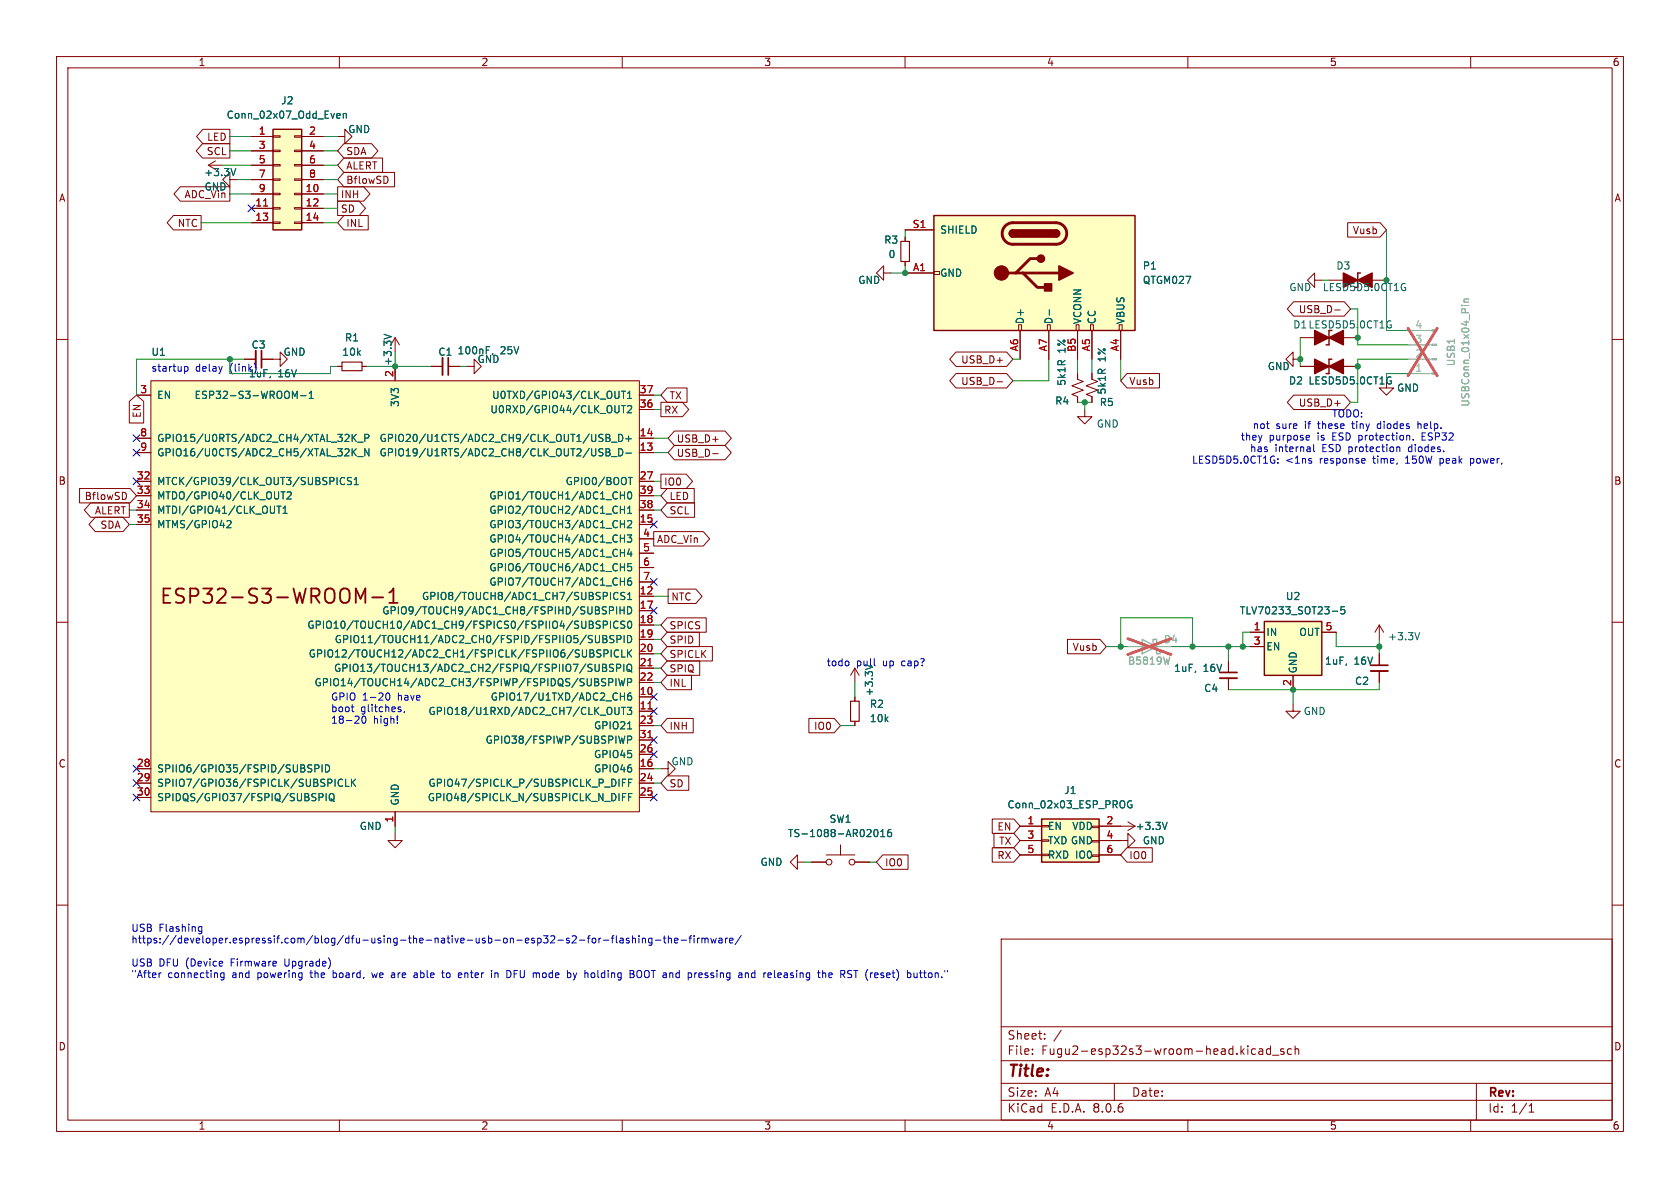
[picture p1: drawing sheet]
<svg xmlns="http://www.w3.org/2000/svg" width="297mm" height="210mm" viewBox="0 0 297 210" stroke-linecap="round" stroke-linejoin="round" font-family="sans-serif">
<g fill="none" stroke="#840000" stroke-width=".18">
<path d="M10 10h277v190h-277zM12 12h273v186h-273zM60 10v2M110 10v2M160 10v2M210 10v2M260 10v2M10 60h2M69.8 59.7l.8 1.3M285 60h2M59.7 64.8h.8M64 64.8h.8"/>
<path d="M190.5 66v1.1l1 .3-2 .8 2 .8-2 .7 1 .4v1M191.8 72.4v1.3h1.2l-1.2 1.2-1.3-1.2h1.3M10 110h2M151.1 118.1v2.6M151.1 118.1l.8 1.3M151.1 118.1l-.7 1.3M285 110h2M116.8 135.9h1.3v-1.3l1.3 1.3-1.3 1.3v-1.3M151.1 123.2v.8M151.1 127.5v.8M10 160h2M141 152.4v-1.3l-1.3 1.3 1.3 1.3v-1.3h1.2"/>
<path d="M143.5 152.4h2.5M146 151.1h5.1M148.6 149.4v1.7M151.1 152.4h2.6M285 160h2M177 166h108v32h-108zM60 198v2M110 198v2M160 198v2M177 194.5h108M177 191.5h108M177 187.5h108"/>
<path d="M177 181.5h108M182.5 186.3v.1M182.5 185.5v.1M184.7 183.6v.1M184.7 182.8v.1M187.6 182.1l-1.3 2M197 191.5v3M210 198v2M221.3 186.3l.2 .1 .5-.1M222 185.5l-.5-.1-.2 .1M222.6 185.5h.6v.9M223.2 185.8h-.5a.29 .29 0 0 0-.2 .3 .29 .29 0 0 0 .2 .3l.5-.1"/>
<path d="M224.6 185.5l-.4-.1-.3 .3v.4l.1 .2h.6M224.6 184.9v1.5M225 186.5h1.1M227 185.5l-.4-.1-.2 .2 .1 .2 .5 .2v.3h-.6M228.3 185.5l-.4-.1-.3 .3v.4l.1 .2h.6M229 185.5l.2-.1 .3 .1 .1 .9M229 184.9v1.5M260 198v2M261 191.5v6.5M270.3 196.6h.9M270.3 195.5l.4-.4v1.5"/>
<circle cx="146.6" cy="152.4" r=".51"/>
<circle cx="150.6" cy="152.4" r=".51"/>
</g>
<path d="M67.9 59.1l1.3 .4M154.5 147.1l.1-.3 .2-.2a.68 .68 0 0 1 .4 .7 .68 .68 0 0 1-.4 .6l-.2-.1-.1-.4M155.7 147.9h.7M155.7 147l.4-.4v1.3M157.5 146.6l-.4 .1a.86 .86 0 0 0 0 1.2l.5-.1v-.4l-.2-.3-.4 .1-.1 .2" fill="none" stroke="#006464" stroke-width=".18"/>
<path d="M60.5 64h3.5v1.5h-3.5zM150.4 124h1.5v3.5h-1.5z" fill="none" stroke="#840000" stroke-width=".2"/>
<path d="M165.1 38.1h35.6v20.3h-35.6z" fill="#ffffc2"/>
<g fill="none" stroke="#840000" stroke-width=".18">
<path d="M156.2 48.3v-1.3l-1.3 1.3 1.3 1.2v-1.2h1.3M160 48.3h5.1M160 40.6h5.1M160 41.9v.8M160 46.2v.8M165.1 48h1v.5h-1zM180.1 57.4h.5v1h-.5zM180.3 58.4v5.1M185.2 57.4h.5v1h-.5zM185.4 58.4v5.1M190.2 57.4h.6v1h-.6zM190.5 58.4v5.1"/>
<path d="M192.8 57.4h.5v1h-.5zM193 58.4v5.1M197.9 57.4h.5v1h-.5zM198.1 58.4v5.1M243.8 110.5l.8 1.3M243.8 110.5v2.5M243.8 110.5l-.7 1.3"/>
</g>
<path d="M165.1 38.1h35.6v20.3h-35.6zM179.1 40.6a.64 .64 0 0 0-.7 .7 .64 .64 0 0 0 .7 .6M186.7 40.6a.63 .63 0 0 1 .6 .7 .63 .63 0 0 1-.6 .6" fill="none" stroke="#840000" stroke-width=".25"/>
<path d="M177.7 39.9l.6-.3 .6-.2h7.8a1.9 1.9 0 0 1 1.9 1.9 1.9 1.9 0 0 1-1.9 1.9h-7.6a1.91 1.91 0 0 1-1.8-1.2 1.91 1.91 0 0 1 .4-2.1zM177 48.3h10.2M180.8 48.3l2.6 2.5h1.3M183.4 45.7h-1.3l-2.5 2.6" fill="none" stroke="#840000" stroke-width=".51"/>
<g fill="#840000" stroke="#840000" stroke-width=".25">
<path d="M178.6 40.8l.5-.2v1.3a.64 .64 0 0 1-.6-.4 .64 .64 0 0 1 .1-.7z"/>
<path d="M179.1 40.6h7.6v1.3h-7.6z"/>
<path d="M186.7 40.6a.63 .63 0 0 1 .6 .7 .63 .63 0 0 1-.6 .6z"/>
<path d="M187.2 47l2.5 1.3-2.5 1.2z"/>
<path d="M184.7 50.2h1.2v1.2h-1.2z"/>
<circle cx="184" cy="45.7" r=".63"/>
</g>
<circle cx="177" cy="48.3" r="1.27" fill="#840000" stroke="#840000" stroke-width=".18"/>
<path d="M185.5 54.8v.9M251 111.8l-.4 1.3" fill="none" stroke="#006464" stroke-width=".18"/>
<path d="M159.3 42.7h1.5v3.5h-1.5z" fill="none" stroke="#840000" stroke-width=".2"/>
<path d="M223.5 109.9h10.2v9.5h-10.2z" fill="#ffffc2"/>
<path d="M223.5 109.9h10.2v9.5h-10.2z" fill="none" stroke="#840000" stroke-width=".25"/>
<path d="M43.2 63.5h2M46.2 63.5h2.1M221 111.8h2.5M221 114.3h2.5M228.6 119.4v2.5M233.7 111.8h2.5M198.1 146.1h2.6M199.4 145.3l1.3 .8M200.7 146.1l-1.3 .7" fill="none" stroke="#840000" stroke-width=".18"/>
<path d="M235.5 108h1M237.7 107.3h-.6l-.1 .6 .2-.2 .4 .1 .2 .2-.1 .4-.2 .1-.5-.1M206.3 145.4l-.4 1.2" fill="none" stroke="#006464" stroke-width=".18"/>
<path d="M45.2 62v3" fill="none" stroke="#840000" stroke-width=".33"/>
<path d="M46.2 62v3" fill="none" stroke="#840000" stroke-width=".3"/>
<path d="M184.1 144.8h10.2v7.6h-10.2z" fill="#ffffc2"/>
<g fill="none" stroke="#840000" stroke-width=".18">
<path d="M40.6 31.8v-1.3l-1.2 1.3 1.2 1.2v-1.2h1.3M48.3 63.5h1.2v-1.3l1.3 1.3-1.3 1.3v-1.3M217.2 116.8v2.1M217.2 119.9v2M243.8 115.6v2M243.8 118.6v2.1M228.6 124.5v1.2h1.3l-1.3 1.3-1.3-1.3h1.3M180.3 146.1h3.8M180.3 148.6h3.8M180.3 151.1h3.8M184.1 151h1.3v.3h-1.3zM184.1 148.5h1.3v.2h-1.3z"/>
<path d="M184.1 145.9h1.3v.3h-1.3zM193 151.1h1.3v.3h-1.3zM193 148.6h1.3v.2h-1.3zM193 146.1h1.3v.2h-1.3zM194.3 148.6h5.1v-1.3l1.3 1.3-1.3 1.3v-1.3M194.3 146.1h3.8M194.3 151.1h3.8"/>
</g>
<path d="M184.1 144.8h10.2v7.6h-10.2z" fill="none" stroke="#840000" stroke-width=".25"/>
<path d="M200.1 141.6a.59 .59 0 0 0-.8 .6 .59 .59 0 0 0 .8 .6v-.5h-.2" fill="none" stroke="#006464" stroke-width=".18"/>
<path d="M199.4 114.3h7.6" fill="none" stroke="#a1a1a1" stroke-width=".18"/>
<path d="M201.9 113l2.6 1.3-2.6 1.3zM203.8 113.7v-.7h.7v2.6h.6v-.7" fill="none" stroke="#a1a1a1" stroke-width=".25"/>
<path d="M206.8 116.1l-.3 1.3" fill="none" stroke="#989898" stroke-width=".18"/>
<path d="M199.4 112.9l7.6 2.8M207 112.9l-7.6 2.8" fill="none" stroke="#e65255" stroke-width=".46"/>
<path d="M215.6 119.9h3.1M242.3 118.6h3.1" fill="none" stroke="#840000" stroke-width=".33"/>
<path d="M215.6 118.9h3.1M242.3 117.6h3.1" fill="none" stroke="#840000" stroke-width=".3"/>
<path d="M48.3 22.9h5v17.7h-5z" fill="#ffffc2"/>
<g fill="none" stroke="#840000" stroke-width=".18">
<path d="M36.8 29.2h2.6M36.8 29.2l1.3 .8M38.1 28.4l-1.3 .8M44.4 24.1h3.9M44.4 34.3h3.9M44.4 36.8h3.9M44.4 39.4h3.9M44.4 26.7h3.9M44.4 29.2h3.9M44.4 31.8h3.9M48.3 39.2h1.2v.3h-1.2zM48.3 36.7h1.2v.3h-1.2z"/>
<path d="M48.3 34.2h1.2v.2h-1.2zM48.3 31.6h1.2v.3h-1.2zM48.3 29.1h1.2v.2h-1.2zM48.3 26.5h1.2v.3h-1.2zM48.3 24h1.2v.3h-1.2zM52.1 39.2h1.2v.3h-1.2zM52.1 36.7h1.2v.3h-1.2zM52.1 34.2h1.2v.2h-1.2zM52.1 31.6h1.2v.3h-1.2zM52.1 29.1h1.2v.2h-1.2zM52.1 26.5h1.2v.3h-1.2zM52.1 24h1.2v.3h-1.2z"/>
<path d="M53.3 24.1h3.8M53.3 34.3h3.8M53.3 36.8h3.8M53.3 39.4h3.8M53.3 26.7h3.8M53.3 29.2h3.8M53.3 31.8h3.8M59.7 24.1h1.3v-1.2l1.2 1.2-1.2 1.3v-1.3M229.9 59.7h2.5M233.7 59.7h2.5M237.5 59.7h2.5M76.2 64.8h2"/>
<path d="M79.2 64.8h2.1M82.5 64.8h1.3v-1.3l1.3 1.3-1.3 1.2v-1.2M229.9 64.8h2.5M233.7 64.8h2.5M237.5 64.8h2.5M69.8 147.3v1.3h1.3l-1.3 1.3-1.2-1.3h1.2"/>
</g>
<path d="M48.3 22.9h5v17.7h-5zM234.9 58.4v2.6h-.5M235.5 63.5h-.6v2.5h-.5" fill="none" stroke="#840000" stroke-width=".25"/>
<path d="M46.6 36.4h.7" fill="none" stroke="#a90000" stroke-width=".18"/>
<path d="M41.7 29.8l-.4 1.3M59.7 20.1h.4v.3l-.6 .1M60.1 20.8l-.4 .1M60.7 20.2l.2-.1h.3v.8M60.7 20.1v.8M245.6 56.7l.3 .1M245.7 57.4h.3v.5l-.3 .1M245.6 66.6l.3 .1M245.7 67.3h.3v.5l-.3 .1" fill="none" stroke="#006464" stroke-width=".18"/>
<g fill="#840000" stroke="#840000" stroke-width=".25">
<path d="M234.9 64.8l2.6-1.3v2.5z"/>
<path d="M232.4 63.5l2.5 1.3-2.5 1.2z"/>
<path d="M234.9 59.7l2.6-1.3v2.6z"/>
<path d="M232.4 58.4l2.5 1.3-2.5 1.3z"/>
</g>
<path d="M78.2 63.2v3.1" fill="none" stroke="#840000" stroke-width=".33"/>
<path d="M79.2 63.2v3.1" fill="none" stroke="#840000" stroke-width=".3"/>
<path d="M26.7 67.3h86.3v76.2h-86.3z" fill="#ffffc2"/>
<g fill="none" stroke="#840000" stroke-width=".18">
<path d="M30.7 38.1h4.9v2.5h-4.9l-1.2-1.2zM31.9 33h8.7v2.6h-8.7l-1.1-1.3zM35.8 25.4h4.8v2.5h-4.8l-1.1-1.2zM35.9 22.9h4.7v2.5h-4.7l-1.2-1.3zM44.4 24.1h3.9M44.4 34.3h3.9M44.4 36.8h3.9M44.4 39.4h3.9M44.4 26.7h3.9M44.4 29.2h3.9M44.4 31.8h3.9M53.3 24.1h3.8"/>
<path d="M53.3 34.3h3.8M53.3 36.8h3.8M53.3 39.4h3.8M53.3 26.7h3.8M53.3 29.2h3.8M53.3 31.8h3.8M59.7 35.6h3.8l1.1 1.2-1.1 1.3h-3.8zM59.7 33h4.6l1.1 1.3-1.1 1.3h-4.6zM60.8 38.1h4.3v2.5h-4.3l-1.1-1.2zM60.8 25.4h4.9l1.1 1.3-1.1 1.2h-4.9l-1.1-1.2zM60.8 30.5h9v2.5h-9l-1.1-1.2zM60.8 27.9h6.8v2.6h-6.8l-1.1-1.3z"/>
<path d="M68.4 31.2l.2 .5-.2 .7M238.2 39.4h5.8l1.1 1.2-1.1 1.3h-5.8zM160 41.9v.8M160 46.2v.8M160 48.3h5.1M160 40.6h5.1M180.3 58.4v5.1M185.4 58.4v5.1M190.5 58.4v5.1M193 58.4v5.1M198.1 58.4v5.1M228.7 53.3h8.9l1.2 1.3-1.2 1.3h-8.9l-1.1-1.3z"/>
<path d="M232.4 49.5v-1.2l-1.3 1.2 1.3 1.3v-1.3h1.3M234.9 49.5h2.6M236 54.8h.9M238.8 49.5h2.5M242.6 49.5h2.5M22.9 71l1.2-1.1 1.3 1.1v3.8h-2.5zM24.1 77.5h2.6M24.1 69.9h2.6M26.7 67.3h86.3v76.2h-86.3zM43.2 63.5h2M46.2 63.5h2.1M59.7 64.8h.8"/>
<path d="M64 64.8h.8M69.8 64.8v2.5M76.2 64.8h2M79.2 64.8h2.1M113 77.5h2.6M113 69.9h2.6M113 72.4h2.6M116.8 71.1h3.9l1.1 1.3-1.1 1.3h-3.9zM118 68.6h3.5v2.5h-3.5l-1.2-1.2zM119.2 78.7h9l1.1 1.3-1.1 1.3h-9l-1.1-1.3zM119.2 76.2h9l1.1 1.3-1.1 1.2h-9l-1.1-1.2zM169 66h9l1.1 1.3-1.1 1.3h-9l-1.1-1.3z"/>
<path d="M169 62.2h9l1.1 1.3-1.1 1.3h-9l-1.1-1.3zM176.3 67.5h.9M190.5 66v1.1M190.5 70.1v1M193 66v1.1l1.1 .3-2.1 .8 2.1 .8-2.1 .7 1 .4v1M199.2 66h5.8v2.6h-5.8l-1.1-1.3zM228.6 63.5v-1.3l-1.3 1.3 1.3 1.3v-1.3h1.3M228.7 69.8h8.9l1.2 1.3-1.2 1.3h-8.9l-1.1-1.3zM229.9 64.8h2.5M237.5 64.8h2.5M245.1 67.3v1.3h1.3l-1.3 1.3-1.3-1.3h1.3M14.1 86.4h8.9l1.1 1.2-1.1 1.3h-8.9z"/>
<path d="M16 88.9h6.9v2.5h-6.9l-1.1-1.2zM16.8 91.4h4.9l1.2 1.3-1.2 1.3h-4.9l-1.1-1.3zM22.1 87.1l.3 .5-.3 .6M24.1 80h2.6M24.1 92.7h2.6M24.1 85.1h2.6M24.1 87.6h2.6M24.1 90.2h2.6M113 80h2.6M113 92.7h2.6M113 85.1h2.6M113 87.6h2.6"/>
<path d="M113 90.2h2.6M113 95.3h2.6M113 97.8h2.6M115.6 94h8.7l1.2 1.3-1.2 1.2h-8.7zM116.8 83.8h4.5l1.1 1.3-1.1 1.3h-4.5zM118 86.4h4.7v2.5h-4.7l-1.2-1.3zM118 88.9h4.8v2.5h-4.8l-1.2-1.2zM126 80.2h1M113 105.4h2.6M113 108h2.6M113 110.5h2.6M113 113h2.6"/>
<path d="M113 115.6h2.6M113 118.1h2.6M113 100.3h2.6M113 102.9h2.6M118 111.8h5.6v2.5h-5.6l-1.2-1.3zM118 116.8h5.7v2.6h-5.7l-1.2-1.3zM118 109.2h6.8v2.6h-6.8l-1.2-1.3zM118 114.3h7.9v2.5h-7.9l-1.2-1.2zM118 119.4h4.2v2.5h-4.2l-1.2-1.2zM118.1 104.1h4.9l1.1 1.3-1.1 1.3h-4.9zM188.7 113h5.8l1.1 1.3-1.1 1.3h-5.8zM217.2 116.8v2.1"/>
<path d="M217.2 119.9v2M221 111.8h2.5M221 114.3h2.5M228.6 119.4v2.5M233.7 111.8h2.5M243.8 115.6v2M243.8 118.6v2.1M24.1 135.9h2.6M24.1 138.4h2.6M113 123.2h2.6M113 125.7h2.6M113 135.9h2.6"/>
<path d="M113 120.7h2.6M113 128.3h2.6M113 138.4h2.6M113 133.4h2.6M113 130.8h2.6M118 137.2h3.8v2.5h-3.8l-1.2-1.3zM118 127h4.6v2.5h-4.6l-1.2-1.2zM143 127h4.5l1.1 1.3-1.1 1.2h-4.5zM151.1 123.2v.8M151.1 127.5v.8M24.1 141h2.6M69.8 143.5v2.6"/>
<path d="M113 141h2.6M143.5 152.4h2.5M151.1 152.4h2.6M156.1 151.1h4.4v2.6h-4.4l-1.2-1.3zM175.4 144.8h3.8l1.1 1.3-1.1 1.2h-3.8zM175.4 149.9h3.8l1.1 1.2-1.1 1.3h-3.8zM175.7 147.3h3.5l1.1 1.3-1.1 1.3h-3.5zM180.3 146.1h3.8M180.3 148.6h3.8M180.3 151.1h3.8M194.3 146.1h3.8M194.3 148.6h3.8"/>
<path d="M194.3 151.1h3.8M199.2 149.9h4.5v2.5h-4.5l-1.1-1.3z"/>
</g>
<path d="M63.7 105.8l.9-1.8v2.6M65.8 105.6h1.9M68.8 106.6h1.5M68.8 104.8l.7-.8v2.6" fill="none" stroke="#840000" stroke-width=".32"/>
<g fill="none" stroke="#006464" stroke-width=".18">
<path d="M41.7 29.8l-.4 1.3M59.7 20.1h.4v.3l-.6 .1M60.1 20.8l-.4 .1M60.7 20.2l.2-.1h.3v.8M60.7 20.1v.8M67.9 59.1l1.3 .4M185.5 54.8v.9M248.1 50.1l.3 .1M248.3 50.8h.2v.5l-.2 .1M52.1 70.1l.4-.9v1.2M53.1 69.9h1M54.7 70.4h.7"/>
<path d="M54.7 69.5l.3-.3v1.2M62.3 76.8v1.2M62.3 79.3v1.3M62.4 77.3l.6 .7M62.4 79.9l.6 .7M63 76.8l-.7 .7M63 79.3l-.7 .7M63.2 78.2h1M64.5 77.4h.6l.1-.2v-.3l-.7-.1v1.2M65.2 79.3v1.3l-.7-1.3v1.3M106.4 79.3l.2 .1M107.1 76.8h.5l.2 .2-.2 .4 .2 .1 .1 .3-.3 .2h-.5z"/>
<path d="M107.1 79.3h.5l.2 .3-.2 .3 .2 .1 .1 .3-.3 .3h-.5zM107.1 79.9h.5M107.1 77.4h.5M108.1 78.2h1M109.4 79.3a.64 .64 0 0 1 .7 .7 .64 .64 0 0 1-.7 .6zM109.4 76.8a.64 .64 0 0 1 .7 .6 .64 .64 0 0 1-.7 .6zM109.9 71.7h.7M109.9 69.2h.7M110.2 69.2v1.2M110.2 71.7v1.3M110.6 77.6h1M110.9 71.8l.5-.1 .3 .4-.8 .9h.8"/>
<path d="M110.9 69.5l.4-.3v1.2M110.9 70.4h.8M111.1 77.1v.9M245.6 66.6l.3 .1M245.7 67.3h.3v.5l-.3 .1M40.3 92l.4 .1 .1 .3-.7 .9h.7M49 89.5h.7M49.3 89.5v1.2M49.7 86.9h.7M50 86.9v1.3M50 90.7h.8M50 89.8l.4-.3v1.2"/>
<path d="M50.8 87.1l.5-.2 .2 .4-.8 .9h.8M60.9 84.5a.6 .6 0 0 0-.8 .4 .6 .6 0 0 0 .6 .8l.2-.2M62.1 84.5l-.4-.1-.2 .1v.4l.5 .2 .1 .3-.2 .3-.5-.1M62.6 85.7h.7M62.6 84.8l.4-.4v1.3M63.2 80.7h1M106.5 80.1v.4M108.1 80.7h1M109.7 89.5v1.2M109.7 92.6h.7M109.7 90.1h.7M109.7 87.5h.7"/>
<path d="M109.7 95.2h.7M109.7 97.7h.7M110.4 86.9v1.3M110.4 89.5v1.2M110.4 92v1.3M110.4 94.6v1.2M110.4 97.1v1.3M110.4 99.6v1.3M110.6 80.1h1M110.9 94.6h.8l-.5 .4 .4 .2v.5l-.2 .1-.5-.1M110.9 92.1l.5-.1 .3 .4-.8 .9h.8M110.9 89.8l.4-.3v1.2"/>
<path d="M110.9 90.7h.8M111.1 87.1l.1-.2a.68 .68 0 0 1 .5 .7 .68 .68 0 0 1-.5 .6l-.1-.1-.2-.4zM111.1 84.4h.7M111.2 97l-.3 .9h.8M111.4 84.4v1.3M111.6 97.5v.9M111.6 99.6h-.6l-.1 .6 .2-.1 .5 .1 .1 .2-.1 .4-.2 .1-.5-.1M105.5 115.2l.7 .6-.2 .3h-.5M105.9 117.4v1l-.2 .3M106 112.3v1.1l-.1 .1-.4 .1M106.1 109.9l-.5-.1-.2 .1v.4l.6 .2 .1 .3-.2 .3-.5-.1M106.2 114.9h-.5l-.2 .2"/>
<path d="M106.5 117.4h.5l.2 .3-.2 .3 .2 .1 .1 .3-.3 .3h-.5zM106.5 118h.5M106.6 112.3h.4l.3 .3-.3 .3 .3 .2v.3l-.2 .2h-.5zM106.6 112.9h.4M106.7 110.5l.6-.1 .1-.2-.1-.3-.6-.1v1.3M106.8 115.5h.6l.1-.2-.1-.3-.6-.1v1.2M107.7 107.9h.6l.2-.2-.1-.3-.7-.1v1.2M107.9 109.8v1.3M108 114.9v1.2M108.5 117.5l-.5-.1-.3 .3 .2 .3 .5 .2v.4l-.2 .1-.5-.1M108.5 112.4l-.5-.1-.2 .3 .1 .3 .6 .2v.4l-.2 .1-.5-.1M108.9 120v1.2"/>
<path d="M109 118.1l.6-.1 .1-.2v-.3l-.7-.1v1.3M109 107.3v1.2M109.1 113l.6-.1 .1-.1-.1-.3-.6-.2v1.3M109.3 104.8a.6 .6 0 0 0-.9 .5 .6 .6 0 0 0 .6 .7l.3-.1M109.3 109.9a.6 .6 0 0 0-.9 .4 .6 .6 0 0 0 .6 .8l.3-.2M109.4 115a.6 .6 0 0 0-.9 .4 .6 .6 0 0 0 .6 .7l.3-.1M109.4 120l.3 1.2 .2-.9 .3 .9 .3-1.2M109.6 107.3v1.2M109.6 107.9h.7M109.7 100.2h.7M109.7 102.8h.7M109.9 114.9v1.2h.6"/>
<path d="M110.3 117.4v1.3M110.3 107.3v1.2M110.3 112.3v1.3M110.4 102.2v1.2M110.5 104.8l-.5-.1-.3 .3 .2 .3 .5 .2v.4l-.2 .1-.5-.1M110.5 109.9l-.5-.1-.3 .2 .2 .3 .5 .3v.3l-.2 .2-.5-.1M110.9 117.6l.2-.2a.43 .43 0 0 1 .6 .4v.5a.42 .42 0 0 1-.5 .4 .42 .42 0 0 1-.4-.4zM110.9 107.3a.64 .64 0 0 1 .8 .6 .64 .64 0 0 1-.8 .6zM110.9 112.3a.64 .64 0 0 1 .8 .7 .64 .64 0 0 1-.8 .6zM110.9 114.9v1.2M110.9 106h.8M110.9 105.1l.4-.4v1.3"/>
<path d="M111.1 109.9l.1-.1a.68 .68 0 0 1 .5 .6 .68 .68 0 0 1-.5 .7l-.1-.2-.2-.3zM111.1 118.4l.6 .4M111.1 115.4l.6 .7M111.6 102.2h-.4a.86 .86 0 0 0 0 1.2l.4-.1 .1-.4-.3-.2h-.3l-.2 .2M111.7 114.9l-.8 .7M235.5 108h1M237.7 107.3h-.6l-.1 .6 .2-.2 .4 .1 .2 .2-.1 .4-.2 .1-.5-.1M54.6 135.8l.4 .1 .1 .3-.2 .3h-.3M54.6 135.2l.5 .1M55.7 135.9l.6-.1 .1-.2-.1-.3-.6-.1v1.3M56.9 135.2v1.3M57.5 135.2a.64 .64 0 0 1 .8 .6 .64 .64 0 0 1-.8 .7z"/>
<path d="M59.2 137.7v1.3M60.6 137.9a.6 .6 0 0 0-.9 .4 .6 .6 0 0 0 .6 .7l.3-.1M61.1 137.7v1.3h.6M62.1 137.7v1.3M62.3 138.3l.6 .7M62.9 137.7l-.8 .8M107.1 120h-.5l-.2 .1v.3l.6 .3 .1 .3-.3 .2h-.4M107.6 120.6h.6l.1-.2v-.3l-.7-.1v1.2M108.7 125v1.1l.3 .2 .3-.1 .1-.1v-1.1M109.4 137.7v1.3M109.7 122.5v1.3M109.7 123.1h.7"/>
<path d="M109.9 125h.7M110 138.3h.5M110.2 125v1.3M110.4 122.5v1.3M110.5 130.1l-.3 1.3-.3-.9-.2 .9M110.6 137.7h-.6v1.3M110.9 125h.8l-.5 .5 .4 .1v.6l-.2 .1-.5-.1M110.9 120.6h.7l.1-.2-.1-.3-.7-.1v1.2M110.9 130.8l.7-.1 .1-.2-.1-.3-.7-.1v1.3M110.9 128.8h.8M111.1 138.3h.5M111.6 122.5l-.4 .1a.86 .86 0 0 0 0 1.2l.4-.2 .1-.4-.3-.2h-.3l-.2 .2"/>
<path d="M111.7 137.7h-.6v1.3M56.4 140.9h.6l.1-.2v-.3l-.7-.1v1.2M57.7 140.3v1.2M58.3 140.5l.2-.2a.43 .43 0 0 1 .6 .4v.4a.42 .42 0 0 1-.5 .5 .42 .42 0 0 1-.4-.5zM58.4 141.2l.5 .3M58.9 141.5l.2 .2M109.4 140.3v1.2M110 140.9h.5M110.6 140.3h-.6v1.2M111.1 140.9h.5M111.7 140.3h-.6v1.2M154.5 147.1l.1-.3 .2-.2a.68 .68 0 0 1 .4 .7 .68 .68 0 0 1-.4 .6l-.2-.1-.1-.4"/>
<path d="M155.7 147.9h.7M155.7 147l.4-.4v1.3M157.5 146.6l-.4 .1a.86 .86 0 0 0 0 1.2l.5-.1v-.4l-.2-.3-.4 .1-.1 .2M200.1 141.6a.59 .59 0 0 0-.8 .6 .59 .59 0 0 0 .8 .6v-.5h-.2M206.3 145.4l-.4 1.2"/>
</g>
<path d="M46.6 36.4h.7M114.5 117.7h.8M114.5 125.3h.8M114.5 130.4h.8" fill="none" stroke="#a90000" stroke-width=".18"/>
<path d="M248.9 58.4h4.2M248.9 61h4.2M248.9 63.5h4.2M248.9 66h4.2M199.4 114.3h2.5M204.5 114.3h2.5" fill="none" stroke="#a1a1a1" stroke-width=".18"/>
<g fill="#a1a1a1" stroke="#a1a1a1" stroke-width=".18">
<path d="M253.1 58.3h.9v.2h-.9z"/>
<path d="M253.1 60.8h.9v.3h-.9z"/>
<path d="M253.1 63.4h.9v.2h-.9z"/>
<path d="M253.1 65.9h.9v.3h-.9z"/>
</g>
<path d="M258.4 54h.1M258.8 54h.9M258.8 53.4h.9M259.7 52.9h-.8l-.1 .3 .1 .2M206.8 116.1l-.3 1.3" fill="none" stroke="#989898" stroke-width=".18"/>
<path d="M248.9 58l5.2 8.4M254.1 58l-5.2 8.4M199.4 112.9l7.6 2.8M207 112.9l-7.6 2.8" fill="none" stroke="#e65255" stroke-width=".46"/>
<path d="M240.5 48.3h-.5v2.5" fill="none" stroke="#840000" stroke-width=".25"/>
<g fill="#840000" stroke="#840000" stroke-width=".25">
<path d="M240 49.5l2.6-1.2v2.5z"/>
<path d="M237.5 48.3l2.5 1.2-2.5 1.3z"/>
</g>
<g fill="none" stroke="#0000c2" stroke-width=".18">
<path d="M32.6 64.8v1.2M32.6 64.8h.4l.2 .2-.1 .6h-.5M45 64.2l.3 .8M231.1 77h.3l.1 .3-.6 .1M231.4 77.7l-.3 .1M232.2 78.6v1.1l.2 .1M243.6 75l-.1 .2 .1 .5M247 79.1h-.1M247.4 79.1l.1 .7M249.8 77.7v.1M250.7 74.5v1.3M251 74.9l-.3 .1"/>
<path d="M251.4 76.5v1.3h.6M251.4 77.1h.4M225.9 81.8v.1M225.9 81.1v.1M231.7 81.5l.2 .1-.2 .3M231.7 81l.1 .1M241.3 81.8l-.1 .1M241.3 81.1v.2l-.6 .2M248.5 81.9h.7M248.6 80.9l-.1 .1M254.6 81v1.3M254.6 81.8l.1 .1"/>
<path d="M254.7 81l-.1 .1M260 81.8l.3 .1M260 81v1.3M260.3 81l-.3 .1M150 117v.6M154.6 117.6l.1 .1M62.1 125h.5M62.3 125.8h.3M64 126.8v.6l.1 .3 .2 .2 .3-.3v-.8M68.3 122.6l.2-.1a.68 .68 0 0 1 .4 .6 .68 .68 0 0 1-.4 .7l-.2-.2-.1-.3zM70.3 127.7v.2M70.3 126.6v.8"/>
<path d="M70.6 125h.3M70.6 125.4h.3v.2l-.2 .2h-.2M71.5 125.8l-.1 .2M28.1 172v.8M28.2 172l-.1 .2M35.2 164.6h.5M35.2 163.9h.5M35.7 163.8v1l-.3 .3M39.1 172l-.1 .2 .1 .5 .1 .1h.4M39.5 172h.1M39.6 172v1l-.2 .2h-.3M58.9 171.6v1.2"/>
<path d="M58.9 172.8h.1M59 172h-.1M65.7 172l.3 .8 .2-.6M69.4 172h.3M69.8 172.8h-.4M69.8 172.3h-.4M73.3 172h.4l.1 .8M73.8 172.8h-.5M73.8 172.3h-.5M78.1 172h.4M78.3 172.8h.2M79.2 172l-.3 .2v.4l.3 .2"/>
<path d="M87.5 172.1l.2-.1h.3v.8M87.5 172v.8M90.9 172.2h.4M91.5 171.6h-.6v1.2M101.3 172l.4 .8M101.7 172.8l-.2 .4M102 172l-.3 .8M102.4 166.2h1M103.8 165.8h.5M104.3 165.4l-.3 .2v1.1M104.8 165.9l.3-.1 .2 .3v.3l-.2 .3-.3-.1-.1-.2zM105.9 165.8v.9"/>
<path d="M106.2 165.8l-.3 .3M106.7 166.2h.9M108.1 165.8h.4M108.5 165.4l-.3 .2v1.1M109 165.4v1.1l.2 .2M109.6 165.9h.5l.1 .8M110.2 166.1l-.4 .1-.2 .2 .2 .3 .4-.1M111.2 165.9l-.3-.1-.2 .2 .1 .2 .4 .1v.3h-.5M111.8 166l.2-.2 .3 .1 .1 .8M111.8 165.4v1.3M112.7 171.7l.2-.1a.43 .43 0 0 1 .5 .4v.4a.42 .42 0 0 1-.4 .4 .42 .42 0 0 1-.4-.4zM113 165.4v.1"/>
<path d="M113 165.8v.9M113.6 166l.1-.2 .3 .1 .1 .8M113.6 165.8v.9M115.3 165.9l-.4-.1-.2 .3 .1 .5h.5M115.3 165.8v1.1l-.3 .2-.3-.1M115.9 166.2h.9M117.3 165.8h.4M117.4 165.4v1.1l.3 .2M118.2 166l.1-.2 .3 .1 .1 .8M118.2 165.4v1.3M119.2 166.3l.7-.2-.1-.2-.4-.1-.2 .2 .1 .6h.5M120.4 166.2h1"/>
<path d="M121.8 165.8h.5M122.3 165.4l-.3 .2v1.1M122.7 165.4v.1M122.7 165.8v.9M123.3 165.8v.9M123.7 165.8l-.4 .3M123.7 172h.4v.3l-.6 .1M124.1 172.8h-.4M124.1 166l.4-.2 .1 .2M124.1 165.8v.9M124.6 166l.2-.2 .3 .1 .1 .8M124.6 166v.7"/>
<path d="M125.7 165.8l.2 .9 .2-.6 .3 .6 .2-.9M127.1 165.9h.5l.1 .8M127.7 166.1l-.5 .1-.1 .2 .1 .3 .5-.1M128.3 165.8v.9M128.6 165.8l-.3 .3M129 166.3l.6-.2-.1-.2-.3-.1-.2 .2v.6h.5M131 165.4l-1 1.6M131.9 172l.4 .2v.6M133.5 172h-.4l-.2 .2 .1 .6h.5M133.5 171.6v1.2M137.5 172.6l.2 .2h.4M137.5 172.2l.2-.2h.2l.2 .2v.1l-.6 .1"/>
<path d="M146.5 172.4l.6-.1v-.3h-.4l-.2 .2 .1 .6h.5M150.9 171.6h.8M162.5 172h.5M162.9 172.8h.1M163.3 172h.5M163.5 171.6v1l.3 .2M164.5 172h-.3l-.1 .2 .1 .5 .3 .1"/>
</g>
<g fill="none" stroke="#009600" stroke-width=".18">
<path d="M35.6 39.4h8.8M39.4 29.2h5M40.6 26.7h3.8M40.6 24.1h3.8M40.6 34.3h3.8M41.9 31.8h2.5M57.1 26.7h2.6M57.1 24.1h2.6M57.1 29.2h2.6M57.1 34.3h2.6M57.1 39.4h2.6M57.1 36.8h2.6"/>
<path d="M57.1 31.8h2.6M160 40.6v1.3M160 47v1.3h-2.5M229.9 59.7v5.1M233.7 49.5h1.2M238.8 54.6h1.2v6.4h8.9M245.1 40.6v17.8h3.8M40.6 63.5v2.5h17.8v-1.2h1.3M43.2 63.5h-19.1v6.4M64.8 64.8h11.4M69.8 64.8v1.2M81.3 64.8h1.2"/>
<path d="M115.6 69.9h1.2M115.6 72.4h1.2M115.6 77.5h2.5M179.1 63.5h1.2M185.4 63.5v3.8h-6.3M190.5 71.1h2.5M190.5 63.5v2.5M191.8 71.1v1.3M193 63.5v2.5M198.1 63.5v3.8M248.9 63.5h-8.9v7.6h-1.2M248.9 66h-3.8v1.3"/>
<path d="M22.9 92.7h1.2M22.9 90.2h1.2M115.6 90.2h1.2M115.6 80h2.5M115.6 85.1h1.2M115.6 87.6h1.2M115.6 113h1.2M115.6 105.4h2.5M115.6 110.5h1.2M115.6 115.6h1.2M115.6 118.1h1.2M195.6 114.3h3.8"/>
<path d="M198.1 114.3v-5.1h12.7v5.1M207 114.3h14M217.2 114.3v2.5M221 111.8h-1.3v2.5M236.2 111.8v2.5h7.6M243.8 113v2.6M115.6 135.9h1.2M115.6 128.3h1.2M115.6 138.4h1.2M115.6 120.7h1.2M148.6 128.3h2.5M151.1 120.7v2.5"/>
<path d="M228.6 121.9v2.6M243.8 120.7v1.2h-26.6M69.8 146.1v1.2M142.2 152.4h1.3M153.7 152.4h1.2"/>
</g>
<g fill="none" stroke="#000084" stroke-width=".18">
<path d="M43.8 36.2l1.3 1.2M45.1 36.2l-1.3 1.2M23.5 76.9l1.2 1.2M23.5 79.4l1.2 1.2M24.7 76.9l-1.2 1.2M24.7 79.4l-1.2 1.2M23.5 84.5l1.2 1.2M24.7 84.5l-1.2 1.2M115 92.1l1.2 1.2M116.2 92.1l-1.2 1.2M115 107.3l1.2 1.3M115 102.3l1.2 1.2"/>
<path d="M116.2 107.3l-1.2 1.3M116.2 102.3l-1.2 1.2M23.5 135.3l1.2 1.2M23.5 137.8l1.2 1.2M24.7 135.3l-1.2 1.2M24.7 137.8l-1.2 1.2M115 122.6l1.2 1.2M115 125.1l1.2 1.2M115 130.2l1.2 1.2M115 132.7l1.2 1.3M116.2 122.6l-1.2 1.2M116.2 125.1l-1.2 1.2"/>
<path d="M116.2 130.2l-1.2 1.2M116.2 132.7l-1.2 1.3M23.5 140.4l1.2 1.2M24.7 140.4l-1.2 1.2M115 140.4l1.2 1.2M116.2 140.4l-1.2 1.2"/>
</g>
<g fill="#009600" stroke="#009600" stroke-width=".18">
<circle cx="69.8" cy="64.8" r=".46"/>
<circle cx="40.6" cy="63.5" r=".46"/>
<circle cx="229.9" cy="63.5" r=".46"/>
<circle cx="240" cy="59.7" r=".46"/>
<circle cx="191.8" cy="71.1" r=".46"/>
<circle cx="245.1" cy="49.5" r=".46"/>
<circle cx="240" cy="64.8" r=".46"/>
<circle cx="219.7" cy="114.3" r=".46"/>
<circle cx="217.2" cy="114.3" r=".46"/>
<circle cx="210.8" cy="114.3" r=".46"/>
<circle cx="198.1" cy="114.3" r=".46"/>
<circle cx="228.6" cy="121.9" r=".46"/>
<circle cx="243.8" cy="114.3" r=".46"/>
<circle cx="160" cy="48.3" r=".46"/>
</g>
<text font-size="3.5" fill="#840000" x="28.1" y="107.2">ESP32-S3-WROOM-1</text>
<text font-size="2.8" fill="#840000" x="178" y="190.9">Title:</text>
<g font-size="2.1" fill="#840000">
<text x="178" y="184">Sheet:</text>
<text x="178" y="186.7">File:</text>
<text x="184.1" y="186.7">Fugu2-esp32s3-wroom-head.kicad_sch</text>
<text x="178" y="196.9">KiCad</text>
<text x="178" y="194.1">Size:</text>
<text x="184.7" y="194.1">A4</text>
<text x="185.7" y="196.9">E.D.A.</text>
<text x="193.3" y="196.9">8.0.6</text>
<text x="200" y="194.1">Date:</text>
<text x="263" y="194.3">Rev:</text>
<text x="263" y="196.9">Id:</text>
<text x="267.1" y="196.9">1/1</text>
</g>
<g font-size="1.8" fill="#840000">
<text x="35" y="11.9">1</text>
<text x="85" y="11.9">2</text>
<text x="135" y="11.9">3</text>
<text x="185" y="11.9">4</text>
<text x="235" y="11.9">5</text>
<text x="285" y="11.9">6</text>
<text x="36.5" y="27.6">SCL</text>
<text x="36.5" y="25.1">LED</text>
<text x="61.1" y="27.6">SDA</text>
<text x="10.3" y="35.9">A</text>
<text x="32.5" y="35.2">ADC_Vin</text>
<text x="60.2" y="35.2">INH</text>
<text x="61.1" y="32.7">BflowSD</text>
<text x="61.1" y="30.2">ALERT</text>
<text x="285.3" y="35.9">A</text>
<text x="31.3" y="40.3">NTC</text>
<text x="60.2" y="37.8">SD</text>
<text x="61.1" y="40.3">INL</text>
<text x="239.1" y="41.6">Vusb</text>
<text x="229.5" y="55.6">USB_D-</text>
<text x="169.8" y="64.5">USB_D+</text>
<text x="118.3" y="70.8">TX</text>
<text x="169.8" y="68.3">USB_D-</text>
<text x="199.5" y="68.3">Vusb</text>
<text x="25.1" y="74" transform="rotate(-90 25.1 74)">EN</text>
<text x="117.3" y="73.3">RX</text>
<text x="229.5" y="72.1">USB_D+</text>
<text x="119.5" y="81">USB_D-</text>
<text x="119.5" y="78.4">USB_D+</text>
<text x="10.3" y="85.9">B</text>
<text x="14.9" y="88.6">BflowSD</text>
<text x="117.3" y="86">IO0</text>
<text x="118.3" y="88.6">LED</text>
<text x="285.3" y="85.9">B</text>
<text x="16.7" y="91.1">ALERT</text>
<text x="17.7" y="93.7">SDA</text>
<text x="118.3" y="91.1">SCL</text>
<text x="116" y="96.2">ADC_Vin</text>
<text x="118.6" y="106.4">NTC</text>
<text x="118.3" y="114">SPID</text>
<text x="118.3" y="111.4">SPICS</text>
<text x="118.3" y="119.1">SPIQ</text>
<text x="118.3" y="116.5">SPICLK</text>
<text x="189.5" y="115.3">Vusb</text>
<text x="118.3" y="121.6">INL</text>
<text x="118.3" y="129.2">INH</text>
<text x="143.8" y="129.2">IO0</text>
<text x="10.3" y="135.9">C</text>
<text x="285.3" y="135.9">C</text>
<text x="118.3" y="139.4">SD</text>
<text x="176.2" y="147">EN</text>
<text x="176.5" y="149.5">TX</text>
<text x="156.4" y="153.4">IO0</text>
<text x="176.2" y="152.1">RX</text>
<text x="199.5" y="152.1">IO0</text>
<text x="10.3" y="185.9">D</text>
<text x="285.3" y="185.9">D</text>
<text x="35" y="199.9">1</text>
<text x="85" y="199.9">2</text>
<text x="135" y="199.9">3</text>
<text x="185" y="199.9">4</text>
<text x="235" y="199.9">5</text>
<text x="285" y="199.9">6</text>
</g>
<g font-size="1.8" fill="#006464">
<text x="40" y="21.2">Conn_02x07_Odd_Even</text>
<text x="49.6" y="18.6">J2</text>
<text x="61.5" y="23.7">GND</text>
<text x="36" y="31.3">+3.3V</text>
<text x="36.1" y="33.9">GND</text>
<text x="166.1" y="41.5">SHIELD</text>
<text x="156.2" y="43.3">R3</text>
<text x="157" y="45.8">0</text>
<text x="201.9" y="47.9">P1</text>
<text x="236.1" y="47.9">D3</text>
<text x="151.6" y="50.4">GND</text>
<text x="166.1" y="49.1">GND</text>
<text x="201.9" y="50.4">QTGM027</text>
<text x="227.8" y="51.7">GND</text>
<text x="233.8" y="51.7">LESD5D5.0CT1G</text>
<text x="181.2" y="57.4" transform="rotate(-90 181.2 57.4)">D+</text>
<text x="186.3" y="57.4" transform="rotate(-90 186.3 57.4)">D-</text>
<text x="191.4" y="57.4" transform="rotate(-90 191.4 57.4)">VCONN</text>
<text x="193.9" y="57.4" transform="rotate(-90 193.9 57.4)">CC</text>
<text x="199" y="57.4" transform="rotate(-90 199 57.4)">VBUS</text>
<text x="228.5" y="58.3">D1 LESD5D5.0CT1G</text>
<text x="26.7" y="63.1">U1</text>
<text x="44.4" y="61.8">C3</text>
<text x="50" y="63.1">GND</text>
<text x="60.4" y="63.1">10k</text>
<text x="60.9" y="60.6">R1</text>
<text x="69.4" y="64.8" transform="rotate(-90 69.4 64.8)">+3.3V</text>
<text x="77.4" y="63.1">C1</text>
<text x="80.8" y="62.8">100nF,</text>
<text x="84.3" y="64.4">GND</text>
<text x="88.4" y="62.8">25V</text>
<text x="188.6" y="62.4" transform="rotate(-90 188.6 62.4)">1%</text>
<text x="195.7" y="64" transform="rotate(-90 195.7 64)">1%</text>
<text x="224" y="65.6">GND</text>
<text x="27.7" y="70.7">EN</text>
<text x="34.3" y="70.7">ESP32-S3-WROOM-1</text>
<text x="43.9" y="66.9">1uF,</text>
<text x="49.1" y="66.9">16V</text>
<text x="86.9" y="70.7">U0TXD/GPIO43/CLK_OUT1</text>
<text x="186.4" y="71.7">R4</text>
<text x="188.6" y="68.3" transform="rotate(-90 188.6 68.3)">5k1R</text>
<text x="194.3" y="72">R5</text>
<text x="195.7" y="69.8" transform="rotate(-90 195.7 69.8)">5k1R</text>
<text x="227.8" y="68.2">D2 LESD5D5.0CT1G</text>
<text x="246.9" y="69.4">GND</text>
<text x="70.7" y="72" transform="rotate(-90 70.7 72)">3V3</text>
<text x="86.6" y="73.3">U0RXD/GPIO44/CLK_OUT2</text>
<text x="193.8" y="75.8">GND</text>
<text x="27.7" y="78.3">GPIO15/U0RTS/ADC2_CH4/XTAL_32K_P</text>
<text x="27.7" y="80.9">GPIO16/U0CTS/ADC2_CH5/XTAL_32K_N</text>
<text x="67" y="80.9">GPIO19/U1RTS/ADC2_CH8/CLK_OUT2/USB_D-</text>
<text x="67" y="78.3">GPIO20/U1CTS/ADC2_CH9/CLK_OUT1/USB_D+</text>
<text x="27.7" y="86">MTCK/GPIO39/CLK_OUT3/SUBSPICS1</text>
<text x="27.7" y="88.5">MTDO/GPIO40/CLK_OUT2</text>
<text x="86.4" y="88.5">GPIO1/TOUCH1/ADC1_CH0</text>
<text x="99.9" y="86">GPIO0/BOOT</text>
<text x="27.7" y="91">MTDI/GPIO41/CLK_OUT1</text>
<text x="27.7" y="93.6">MTMS/GPIO42</text>
<text x="86.4" y="93.6">GPIO3/TOUCH3/ADC1_CH2</text>
<text x="86.4" y="91">GPIO2/TOUCH2/ADC1_CH1</text>
<text x="86.4" y="96.1">GPIO4/TOUCH4/ADC1_CH3</text>
<text x="86.4" y="98.7">GPIO5/TOUCH5/ADC1_CH4</text>
<text x="86.4" y="101.2">GPIO6/TOUCH6/ADC1_CH5</text>
<text x="74.5" y="106.3">GPIO8/TOUCH8/ADC1_CH7/SUBSPICS1</text>
<text x="86.4" y="103.7">GPIO7/TOUCH7/ADC1_CH6</text>
<text x="227.2" y="106.3">U2</text>
<text x="54.2" y="111.4">GPIO10/TOUCH10/ADC1_CH9/FSPICS0/FSPIIO4/SUBSPICS0</text>
<text x="59.1" y="113.9">GPIO11/TOUCH11/ADC2_CH0/FSPID/FSPIIO5/SUBSPID</text>
<text x="67.5" y="108.8">GPIO9/TOUCH9/ADC1_CH8/FSPIHD/SUBSPIHD</text>
<text x="219.1" y="108.8">TLV70233_SOT23-5</text>
<text x="223.8" y="112.6">IN</text>
<text x="229.6" y="112.6">OUT</text>
<text x="245.3" y="113.4">+3.3V</text>
<text x="54.5" y="116.4">GPIO12/TOUCH12/ADC2_CH1/FSPICLK/FSPIIO6/SUBSPICLK</text>
<text x="59" y="119">GPIO13/TOUCH13/ADC2_CH2/FSPIQ/FSPIIO7/SUBSPIQ</text>
<text x="151.4" y="117.9">pull</text>
<text x="207.5" y="119">1uF,</text>
<text x="212.7" y="119">16V</text>
<text x="223.8" y="115.2">EN</text>
<text x="229.5" y="119.1" transform="rotate(-90 229.5 119.1)">GND</text>
<text x="234.1" y="117.7">1uF,</text>
<text x="239.4" y="117.7">16V</text>
<text x="55.5" y="121.5">GPIO14/TOUCH14/ADC2_CH3/FSPIWP/FSPIDQS/SUBSPIWP</text>
<text x="86.7" y="124.1">GPIO17/U1TXD/ADC2_CH6</text>
<text x="153.7" y="125.3">R2</text>
<text x="154.5" y="123.2" transform="rotate(-90 154.5 123.2)">+3.3V</text>
<text x="212.8" y="122.5">C4</text>
<text x="239.5" y="121.3">C2</text>
<text x="75.6" y="126.6">GPIO18/U1RXD/ADC2_CH7/CLK_OUT3</text>
<text x="85.7" y="131.7">GPIO38/FSPIWP/SUBSPIWP</text>
<text x="104.9" y="129.1">GPIO21</text>
<text x="153.7" y="127.9">10k</text>
<text x="230.4" y="126.6">GND</text>
<text x="27.7" y="136.8">SPIIO6/GPIO35/FSPID/SUBSPID</text>
<text x="104.9" y="136.8">GPIO46</text>
<text x="104.9" y="134.2">GPIO45</text>
<text x="118.6" y="135.5">GND</text>
<text x="27.7" y="139.3">SPIIO7/GPIO36/FSPICLK/SUBSPICLK</text>
<text x="27.7" y="141.8">SPIDQS/GPIO37/FSPIQ/SUBSPIQ</text>
<text x="70.7" y="142.5" transform="rotate(-90 70.7 142.5)">GND</text>
<text x="75.5" y="141.8">GPIO48/SPICLK_N/SUBSPICLK_N_DIFF</text>
<text x="75.6" y="139.3">GPIO47/SPICLK_P/SUBSPICLK_P_DIFF</text>
<text x="178" y="143.1">Conn_02x03_ESP_PROG</text>
<text x="188" y="140.6">J1</text>
<text x="63.5" y="146.9">GND</text>
<text x="139.2" y="148.2">TS-1088-AR02016</text>
<text x="146.6" y="145.6">SW1</text>
<text x="185.2" y="146.9">EN</text>
<text x="185.2" y="149.5">TXD GND</text>
<text x="189.5" y="146.9">VDD</text>
<text x="200.7" y="146.9">+3.3V</text>
<text x="201.9" y="149.5">GND</text>
<text x="134.3" y="153.3">GND</text>
<text x="185.2" y="152">RXD IO0</text>
</g>
<g font-size="1.8" fill="#a90000">
<text x="45.6" y="23.9">1</text>
<text x="54.5" y="23.9">2</text>
<text x="45.6" y="26.4">3</text>
<text x="45.6" y="29">5</text>
<text x="54.5" y="26.4">4</text>
<text x="54.5" y="29">6</text>
<text x="45.6" y="31.5">7</text>
<text x="45.6" y="34">9</text>
<text x="53.9" y="34">10</text>
<text x="54.5" y="31.5">8</text>
<text x="45" y="36.6">11</text>
<text x="45" y="39.1">13</text>
<text x="53.9" y="36.6">12</text>
<text x="53.9" y="39.1">14</text>
<text x="161.2" y="40.4">S1</text>
<text x="161.3" y="48">A1</text>
<text x="180.1" y="62.2" transform="rotate(-90 180.1 62.2)">A6</text>
<text x="185.2" y="62.2" transform="rotate(-90 185.2 62.2)">A7</text>
<text x="190.2" y="62.3" transform="rotate(-90 190.2 62.3)">B5</text>
<text x="192.8" y="62.2" transform="rotate(-90 192.8 62.2)">A5</text>
<text x="197.9" y="62.2" transform="rotate(-90 197.9 62.2)">A4</text>
<text x="24.7" y="69.6">3</text>
<text x="69.6" y="66.7" transform="rotate(-90 69.6 66.7)">2</text>
<text x="113" y="69.6">37</text>
<text x="24.7" y="77.2">8</text>
<text x="113" y="77.2">14</text>
<text x="113" y="72.1">36</text>
<text x="24.7" y="79.8">9</text>
<text x="113" y="79.8">13</text>
<text x="24.1" y="84.8">32</text>
<text x="24.1" y="87.4">33</text>
<text x="24.1" y="89.9">34</text>
<text x="113" y="84.8">27</text>
<text x="113" y="89.9">38</text>
<text x="113" y="87.4">39</text>
<text x="24.1" y="92.5">35</text>
<text x="113" y="92.5">15</text>
<text x="113.6" y="95">4</text>
<text x="113.6" y="97.5">5</text>
<text x="113.6" y="100.1">6</text>
<text x="113" y="105.2">12</text>
<text x="113" y="107.7">17</text>
<text x="113.6" y="102.6">7</text>
<text x="113" y="110.2">18</text>
<text x="113" y="112.8">19</text>
<text x="221.5" y="111.5">1</text>
<text x="234.2" y="111.5">5</text>
<text x="113" y="115.3">20</text>
<text x="113" y="117.9">21</text>
<text x="221.5" y="114">3</text>
<text x="113" y="122.9">10</text>
<text x="113" y="125.5">11</text>
<text x="113" y="120.4">22</text>
<text x="228.3" y="121.4" transform="rotate(-90 228.3 121.4)">2</text>
<text x="113" y="128">23</text>
<text x="113" y="130.6">31</text>
<text x="24.1" y="135.6">28</text>
<text x="113" y="135.6">16</text>
<text x="113" y="133.1">26</text>
<text x="24.1" y="138.2">29</text>
<text x="24.1" y="140.7">30</text>
<text x="113" y="138.2">24</text>
<text x="113" y="140.7">25</text>
<text x="69.6" y="145.5" transform="rotate(-90 69.6 145.5)">1</text>
<text x="181.5" y="145.8">1</text>
<text x="181.5" y="148.3">3</text>
<text x="195.5" y="145.8">2</text>
<text x="195.5" y="148.3">4</text>
<text x="181.5" y="150.9">5</text>
<text x="195.5" y="150.9">6</text>
</g>
<g font-size="1.8" fill="#aaa">
<text x="250.1" y="58.2">4</text>
<text x="250.1" y="65.8">1</text>
<text x="250.1" y="63.2">2</text>
<text x="250.1" y="60.7">3</text>
</g>
<g font-size="1.8" fill="#0000c2">
<text x="26.7" y="65.8">startup</text>
<text x="34.6" y="65.8">delay</text>
<text x="40.7" y="65.8">(link)</text>
<text x="221.4" y="76">not</text>
<text x="225.6" y="76">sure</text>
<text x="230.8" y="76">if</text>
<text x="233.3" y="76">these</text>
<text x="235.4" y="74">TODO:</text>
<text x="239.5" y="76">tiny</text>
<text x="244.2" y="76">diodes</text>
<text x="251.5" y="76">help.</text>
<text x="210.6" y="82.2">LESD5D5.0CT1G:</text>
<text x="219.3" y="78.1">they</text>
<text x="220.9" y="80.1">has</text>
<text x="224.4" y="78.1">purpose</text>
<text x="225.4" y="80.1">internal</text>
<text x="227.3" y="82.2">&lt;1ns</text>
<text x="233" y="78.1">is</text>
<text x="233.4" y="82.2">response</text>
<text x="233.9" y="80.1">ESD protection</text>
<text x="235.8" y="78.1">ESD protection.</text>
<text x="243.1" y="82.2">time,</text>
<text x="248.9" y="82.2">150W</text>
<text x="249.5" y="80.1">diodes.</text>
<text x="252" y="78.1">ESP32</text>
<text x="255.2" y="82.2">peak</text>
<text x="260.8" y="82.2">power,</text>
<text x="146" y="117.9">todo</text>
<text x="156.2" y="117.9">up</text>
<text x="159.7" y="117.9">cap?</text>
<text x="58.4" y="123.9">GPIO 1-20</text>
<text x="58.4" y="126">boot</text>
<text x="63.8" y="126">glitches,</text>
<text x="70.4" y="123.9">have</text>
<text x="58.4" y="128">18-20</text>
<text x="66" y="128">high!</text>
<text x="23.1" y="164.9">USB</text>
<text x="23.1" y="167">https://developer.espressif.com/blog/dfu-using-the-native-usb-on-esp32-s2-for-flashing-the-firmware/</text>
<text x="28.1" y="164.9">Flashing</text>
<text x="23.1" y="171.1">USB</text>
<text x="23.1" y="173.1">&quot;After</text>
<text x="28.1" y="171.1">DFU (Device</text>
<text x="29.7" y="173.1">connecting</text>
<text x="41.1" y="171.1">Firmware</text>
<text x="41.2" y="173.1">and</text>
<text x="45.8" y="173.1">powering</text>
<text x="50.8" y="171.1">Upgrade)</text>
<text x="55.4" y="173.1">the</text>
<text x="59.5" y="173.1">board,</text>
<text x="66.7" y="173.1">we</text>
<text x="70.3" y="173.1">are</text>
<text x="74.5" y="173.1">able</text>
<text x="79.7" y="173.1">to</text>
<text x="82.7" y="173.1">enter</text>
<text x="88.7" y="173.1">in</text>
<text x="91.7" y="173.1">DFU mode</text>
<text x="102.8" y="173.1">by</text>
<text x="106.1" y="173.1">holding</text>
<text x="114.2" y="173.1">BOOT and</text>
<text x="124.9" y="173.1">pressing</text>
<text x="134.1" y="173.1">and</text>
<text x="138.7" y="173.1">releasing</text>
<text x="148.6" y="173.1">the</text>
<text x="152.7" y="173.1">RST (reset)</text>
<text x="164.9" y="173.1">button.&quot;</text>
</g>
<g font-size="1.8" fill="#989898">
<text x="257.4" y="64.8" transform="rotate(-90 257.4 64.8)">USB1</text>
<text x="259.9" y="72" transform="rotate(-90 259.9 72)">USBConn_01x04_Pin</text>
<text x="205.7" y="113.9">D4</text>
<text x="199.3" y="117.7">B5819W</text>
</g>
</svg>
